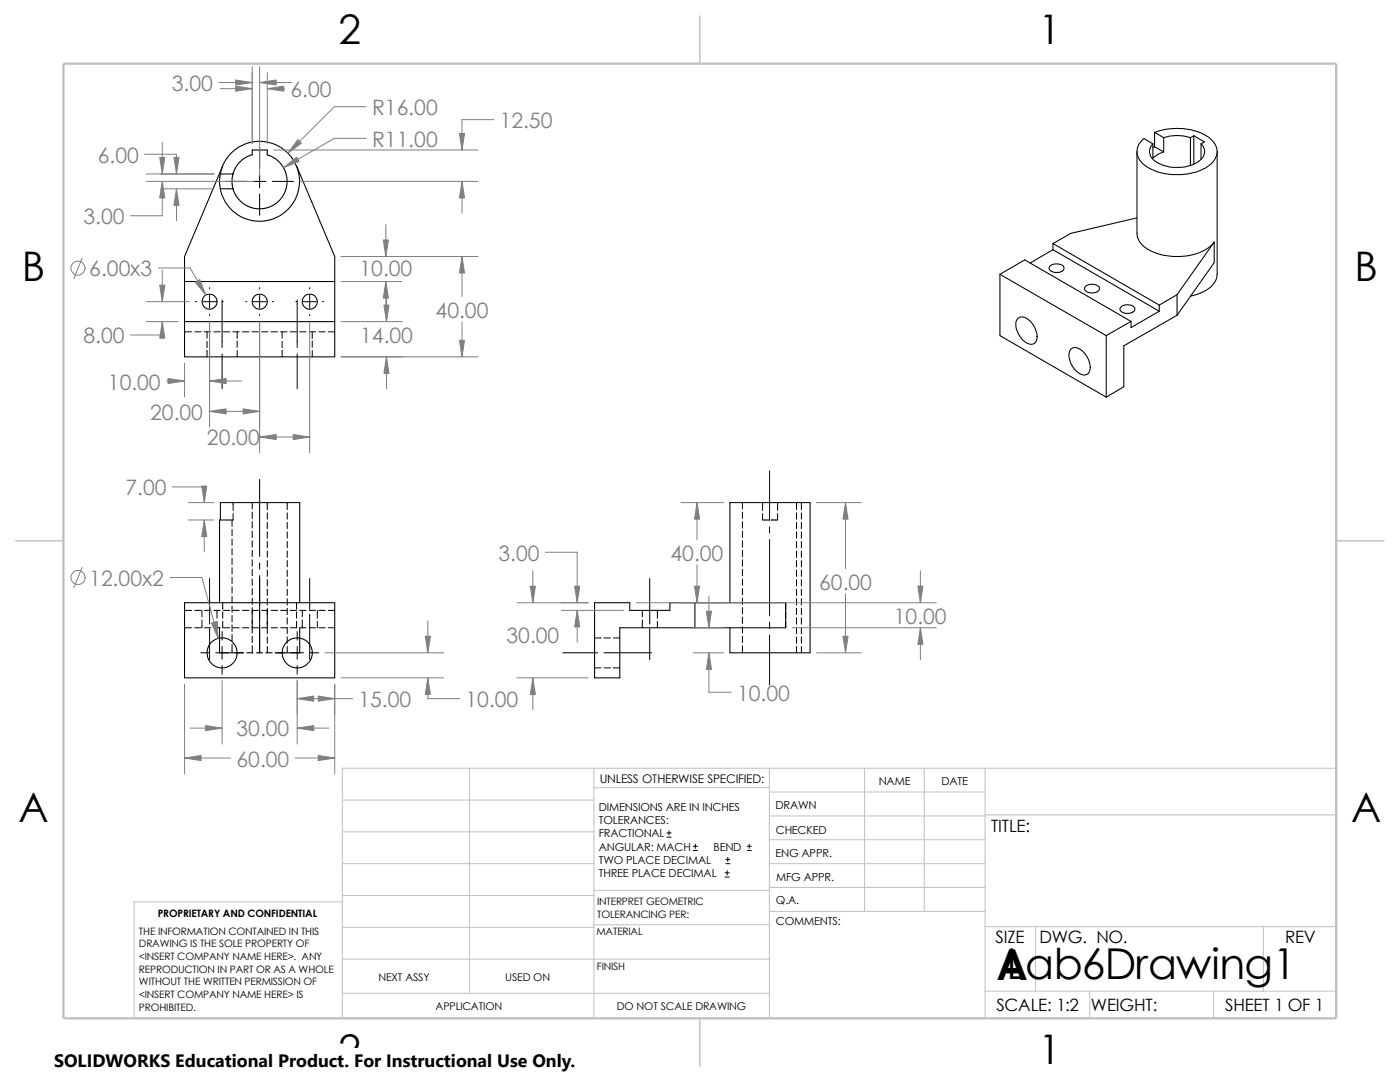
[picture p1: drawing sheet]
<svg xmlns="http://www.w3.org/2000/svg" width="279mm" height="216mm" viewBox="0 0 279 216" stroke-linecap="round" stroke-linejoin="round" font-family="sans-serif">
<g fill="none" stroke="#c0c0c0" stroke-width=".2">
<path d="M68.3 159.6h50.2M93.7 153.3v44.9M118.5 157.2h35M118.5 153.3v49.9M153.5 158h43.1M153.5 153.3v49.9M172.6 153.3v28.6M184.4 153.3v28.6M196.6 153.3v49.9M266.7 153.3h-198.4v49.9M68.3 166h50.2M68.3 172.3h50.2"/>
<path d="M68.3 180h-41.5v23.2M68.3 178.7h50.2M118.5 177.7h35.1M153.5 172.3h43.1M153.5 177.1h43.1M153.5 162.8h43.1M153.5 167.6h43.1M196.6 162.6h70.1M68.3 185h50.2M68.3 191.4h85.2M68.3 198.2h85.2M118.5 184.5h35.1"/>
<path d="M153.6 181.9h43M196.6 184.9h70.1M196.6 197.8h70.1M206.7 184.9v12.9M217.5 197.8v5.4M242.2 197.8v5.4M252.1 184.9v12.9"/>
</g>
<path d="M139.7 3.2v9.5M3.1 107.9h9.6M266.7 107.9h9.5M139.7 203.2v9.5" fill="none" stroke="#c0c0c0" stroke-width=".21"/>
<path d="M12.7 12.7h254v190.5h-254z" fill="none" stroke="#c0c0c0" stroke-width=".47"/>
<g fill="none" stroke="#000" stroke-width=".2">
<path d="M45 36.2h4.3M50.5 36.2h2.6M51.8 29.4v4.3M51.8 34.9v2.6M51.8 38.7v4.3M54.4 36.2h4.2M41.8 57.4v.3M41.8 58.9v2.6M44.3 59.9v9.4M51.8 57.4v.3M51.8 58.9v2.6M59.3 59.9v9.4"/>
<path d="M61.8 57.4v.3M61.8 58.9v2.6M36.8 66.2h1.4M38.9 66.2h1.2M39 60.2h.3M40.6 60.2h2.5M40.8 66.2h1.2M41.3 66.2v1.3M41.3 68.1v1.3M41.3 69.9v1.3M41.8 62.7v.2M42.7 66.2h1.2"/>
<path d="M44.3 70.6v7M44.4 60.2h.2M44.6 66.2h1.2M46.5 66.2h1.3M47.3 66.2v1.3M47.3 68v1.3M47.3 69.9v1.3M48.4 66.2h1.3M49.1 60.2h.2M50.3 66.2h1.3M50.5 60.2h2.6M51.8 62.7v.2"/>
<path d="M52.2 66.2h1.3M54.1 66.2h1.3M54.4 60.2h.2M56 66.2h1.3M56.3 66.2v1.3M56.3 68.1v1.3M56.3 69.9v1.3M57.9 66.2h1.3M59.1 60.2h.2M59.3 70.6v7M59.8 66.2h1.3M60.5 60.2h2.6"/>
<path d="M61.7 66.2h1.3M61.8 62.7v.2M62.3 66.2v1.3M62.3 68v1.3M62.3 69.9v1.3M63.6 66.2h1.3M64.3 60.2h.3M65.5 66.2h1.3M51.8 95.7v15.3M153.6 93.9v9.9M41.8 115.4v9.1M46.3 103.8v1.2"/>
<path d="M46.3 105.7v1.2M46.3 107.6v1.2M46.3 109.5v1.2M46.3 111.4v1.2M46.3 113.3v1.3M46.3 115.2v1.3M46.3 117.1v1.3M46.3 119v1.3M46.5 102.5v1.3h-2.5M46.5 100.3v1.6M50.3 100.3v1.3M50.3 102.2v1.3"/>
<path d="M50.3 104.1v1.3M50.3 106v1.3M50.3 107.9v1.3M50.3 109.8v1.3M50.3 111.7v1.3M50.3 113.6v1.3M50.3 115.5v1.3M50.3 117.4v1.3M50.3 119.3v1.3M51.8 112.3v1.3M51.8 114.9v15.4M53.3 100.3v1.4"/>
<path d="M53.3 102.3v1.3M53.3 104.2v1.3M53.3 106.1v1.3M53.3 108v1.3M53.3 109.9v1.3M53.3 111.8v1.3M53.3 113.7v1.3M53.3 115.7v1.2M53.3 117.6v1.2M53.3 119.5v1.2M57.3 100.3v1.4M57.3 102.3v1.3"/>
<path d="M57.3 104.2v1.3M57.3 106.1v1.3M57.3 108v1.3M57.3 109.9v1.3M57.3 111.8v1.3M57.3 113.7v1.3M57.3 115.7v1.2M57.3 117.6v1.2M57.3 119.5v1.2M61.8 115.4v6.2M129.7 115.4v9.1M148.2 100.3v1.3"/>
<path d="M148.2 102.2v1.3M148.2 104.1v1.3M148.2 106v1.3M148.2 107.9v1.3M148.2 109.8v1.3M148.2 111.7v1.3M148.2 113.6v1.3M148.2 115.5v1.3M148.2 117.4v1.3M148.2 119.3v1.3M152.2 100.3v1.6M152.2 102.5v1.3h1.3"/>
<path d="M153.6 105.1v1.3M153.6 107.7v15.2M155.2 100.3v1.6M155.2 102.5v1.3h-1.3M159 100.3v1.4M159 102.3v1.3M159 104.2v1.3M159 106.1v1.3M159 108v1.3M159 109.9v1.3M159 111.8v1.3M159 113.7v1.3"/>
<path d="M159 115.7v1.2M159 117.6v1.2M159 119.5v1.2M159.9 100.3v1.4M159.9 102.3v1.3M159.9 104.2v1.3M159.9 106.1v1.3M159.9 108v1.3M159.9 109.9v1.3M159.9 111.8v1.3M159.9 113.7v1.3M159.9 115.7v1.2"/>
<path d="M159.9 117.6v1.2M159.9 119.5v1.2M36.8 125.3h1.4M36.8 121.8h1.4M38.9 125.3h1.2M38.9 121.8h1.2M40 130.3h1.8M40.3 121.8v1.3M40.3 123.7v1.6M40.8 125.3h1.2M40.8 121.8h1.2M41.8 125.4v6.2"/>
<path d="M42.7 125.3h1.2M42.7 121.8h1.2M43.1 130.3h2.5M43.3 121.8v1.6M43.3 124v1.3M43.8 125.3v2M44.3 126v1.7M44.3 129v2.5M44.3 132.8v1.7M44.4 120.3v1.2M44.4 122.1v1.3M44.4 124v1.3"/>
<path d="M44.6 125.3h1.2M44.6 121.8h1.2M46.3 120.9v1.3M46.3 122.8v1.3M46.3 124.7v1.3M46.3 126.6v1.3M46.3 128.5v1.8M46.5 125.3h1.3M46.5 121.8h1.3M46.9 130.3h1.7M48.4 125.3h1.3M48.4 121.8h1.3"/>
<path d="M49.2 130.3h1.3M50.3 125.3h1.3M50.3 121.8h1.3M50.3 121.2v1.9M50.3 123.1v3.2M50.3 127v1.2M50.3 128.9v1.4M51.1 130.3h1.3M52.2 125.3h1.3M52.2 121.8h1.3M53 130.3h1.3M53.3 121.4v5"/>
<path d="M53.3 127.1v1.3M53.3 129v1.3M54.1 125.3h1.3M54.1 121.8h1.3M54.9 130.3h1.9M56 125.3h1.3M56 121.8h1.3M57.3 121.4v1.2M57.3 123.3v1.2M57.3 125.2v1.2M57.3 127.1v1.3M57.3 129v1.3"/>
<path d="M57.9 121.8h1.3M58 130.3h2.6M59.2 124v1.3h-1.3M59.2 120.3v1.2M59.2 122.1v1.3M59.3 126v1.7M59.3 129v2.5M59.3 132.8v1.7M59.8 121.8h1.3M60.3 121.8v1.3M60.3 123.7v1.6M61.1 125.3h-1.3v2"/>
<path d="M61.7 125.3h1.3M61.7 121.8h1.3M61.8 122.6v9M61.8 130.3h1.8M63.3 121.8v1.6M63.3 124v1.3M63.6 125.3h1.3M63.6 121.8h1.3M65.5 125.3h1.3M65.5 121.8h1.3M112.3 130.3h7M118.7 133.3h1.2"/>
<path d="M118.7 127.3h1.2M120.5 127.3h1.3M120.5 130.3h9.5M120.6 133.3h1.2M122.4 133.3h1.3M122.4 127.3h1.3M128.2 121.8v1.3M128.2 123.7v1.6M129.7 125.4v6.2M131.2 121.8v1.6M131.2 124v1.3M148.2 121.2v1.3"/>
<path d="M148.2 123.1v1.3M148.2 125.1v1.2M148.2 127v1.2M148.2 128.9v1.4M153.6 124.2v1.2M153.6 126.7v9.9M156.8 120.3v1.2M156.8 122.1v1.3M156.8 124v1.3M159 121.4v1.2M159 123.3v1.2M159 125.2v1.2"/>
<path d="M159 127.1v1.3M159 129v1.3M159.9 121.4v1.2M159.9 123.3v1.2M159.9 125.2v1.2M159.9 127.1v1.3M159.9 129v1.3M133.1 167h.8M133.1 166.2h.8M133.5 165.8v.8M138.3 169.7h.9M138.3 168.9h.9"/>
<path d="M138.8 168.4v.9M144.7 175h.8M144.7 174.2h.8M144.9 172.3h.8M144.9 171.5h.8M145.1 173.7v.9M145.2 171.1v.8M149.1 169.7h.8M149.1 168.9h.8M149.5 168.4v.9"/>
</g>
<g fill="none" stroke="#000" stroke-width=".21">
<path d="M44 34.7l.4-1.5 .4-.9 1-1.4 1.1-1 .7-.5 1.8-.9 1.5-.3h1.3l2.5 .5 1.4 .8 1.3 .9 1.2 1.6 .7 1.4 .5 2.4-.1 1.2-.3 1.5-.6 1.6-.8 1-1 1.1-1 .8-1.9 .8-1.4 .3-1.3 .1-1.6-.3-1.4-.5-1.4-.9-.8-.6-1.2-1.5-.7-1.4-.3-1.3M44 34.7h2.5M44 37.7h2.5M44 34.7l-.2 1.1 .2 1.9M44.4 33.1l-7.6 18.1v20h30v-20l-7.6-18.1M46.5 34.7l-.2 .9v1.1l.2 1M53.3 30.9l1.5 .6 1.2 1.1 .7 1 .4 1.3 .2 .7-.2 1.9-.7 1.7-1 1.1-1 .8-1.3 .4-.7 .2-1.9-.2-1.2-.4-1.3-.9-.9-1.2-.6-1.3M53.3 30.9v-1h-3v1l-1.4 .6-1.1 .9-.9 1.3-.4 1M226.9 30.2v16.4a4.2 4.2 0 0 0 3 3.6 12.2 12.2 0 0 0 11.6-1l.8-.9M230.1 28.7a2.23 2.23 0 0 0 .7 3.6 7.9 7.9 0 0 0 9-.6 2 2 0 0 0-.1-3M230.1 28.7v2.8l1.2-.8 .9-.4M230.4 26.4l1.8 1.1"/>
<path d="M230.4 26.4v2.9M230.4 29.3l-.3 .1M230.4 29.3l1.8 1M230.4 26.4a12.1 12.1 0 0 1 11 1.2 3.2 3.2 0 0 1-.1 5.4 12 12 0 0 1-13.1-.2 3.1 3.1 0 0 1 .1-5.2l1.8 1.1M232.2 27.5a8.5 8.5 0 0 1 5.4 0M232.2 27.5v2.8M237.6 27.5v5.5M238.3 27.1l2.1 1.2-.7 .4M238.3 27.1l-.7 .4M238.3 27.1v5.7M239.7 28.7v3.1M242.9 30.2v24.5a4.3 4.3 0 0 1-3.1 3.7l-2.2 .7"/>
<path d="M36.8 56.2h30M199.6 54.7l21.2 12.3M199.6 54.7v12.3l21.2 12.2M199.6 54.7l4.9-2.8 21.2 12.2M209.6 53.1a2.03 2.03 0 0 1 2.7 .2 1.08 1.08 0 0 1-1.5 1.1 1.09 1.09 0 0 1-1.4-1.1zM210.1 49.8l21.3 12.3M210.1 49.8l-4.5 2.7M210.1 48.6l21.3 12.3M210.1 48.6v1.2M216.6 57.1a2.03 2.03 0 0 1 2.8 .3 1.29 1.29 0 0 1-1.8 1 .87 .87 0 0 1-.9-.3 .87 .87 0 0 1-.1-1zM226.9 43.5l-13.2 3.1-3.6 2M234.9 58.8l-3.5 2.1"/>
<path d="M234.9 58.8v4.1M242.3 48.3v4.1l-7.4 10.5M242.3 48.3l-7.4 10.5M36.8 64.2h30M203.1 63.6a1.58 1.58 0 0 1 2.3 .3 4.3 4.3 0 0 1 1.4 4.1 1.34 1.34 0 0 1-2.2 .2 4.4 4.4 0 0 1-1.7-4.2zM213.7 69.7a1.96 1.96 0 0 1 2.8 .8 3.6 3.6 0 0 1 .7 4 1.78 1.78 0 0 1-2.5-.5 4 4 0 0 1-1.1-4.2zM220.8 67v12.2M223.7 61.3a2.04 2.04 0 0 1 2.8 .2 1.34 1.34 0 0 1-1.8 1 1.09 1.09 0 0 1-1.2-1zM225.7 64.1l-4.9 2.9M231.4 62.1l-5.7 3.3v-1.3M231.4 60.9v1.2M234.9 62.9l-10.6 6.1v8.2l-3.5 2"/>
<path d="M36.8 120.3h30v15h-30zM43.8 120.3v-16.5h.2v-3.5h15.8v20M43.8 127.3v3h3.5M59.8 127.3v3h-3.5M118.7 120.3h7v1.5h8v-1.5h23.1v5h-33.1v10h-5zM138.7 120.3v5M145.7 120.3v-20h16v30h-16v-5"/>
<circle cx="41.8" cy="60.2" r="1.49"/>
<circle cx="51.8" cy="60.2" r="1.51"/>
<circle cx="61.8" cy="60.2" r="1.51"/>
<circle cx="44.3" cy="130.3" r="3"/>
<circle cx="59.3" cy="130.3" r="3"/>
</g>
<g fill="none" stroke="#808080" stroke-width=".2">
<path d="M43.6 16.5h6.7M44 17.7h6.3M50.3 13.3v15.4M51.8 13.3v21.6M51.8 16.5h6.4M53.3 17.7h3.5M53.3 14.5v14.2M28.9 30.8h6.3v3.9M29.2 36.2h21.3M29.2 34.7h13.5M32 37.7h10.7M32.4 28.4v6.3"/>
<path d="M32.4 36.2v6.9h-6.4M35.2 37.7v6.3M54.6 29.9h40.8M59.9 36.2h35.5M73.1 21.3h-6.4l-9.2 9.2M73.1 27.6h-6.4l-10.1 5.8M92.2 36.2v6.3M98.6 23.9h-6.4v6M16.4 51.5l-1.6 4M31.6 53.5h6.3l3.2 5.4M32.4 53.8v6.4M68.1 51.2h27.3"/>
<path d="M68.1 56.2h12.1M77 44.8v6.4M77 56.2v6.3M77.1 57.8v6.4M92.2 51.2v8M29.2 64.2h6.4M29.2 60.2h8.6M32.4 64.2v2.6h-6.4M33.3 76h3.5M36.8 72.5v6.7M41.8 64.2v21.1M41.8 76h6.4"/>
<path d="M51.8 64.2v26.2M61.8 64.2v26.2M68.1 64.2h12.2M68.1 71.2h27.3M77.1 71.2v6.4M92.2 64.2v7M34.4 97.2h6.4v3.1M41.7 82.1h10.1M51.8 87.2h.1M51.8 87.2h10M16.4 113.2l-1.7 4.1M34 115.2h6.3l3.3 12.2"/>
<path d="M37.6 103.8h5.1M37.6 100.3h5.1M40.8 103.8v6.3M106.3 113.9v6.4M108.8 110.2h6.4v10.1M135.9 100.3h8.5M139.1 100.3v7.4M139.1 112.7v7.6M141.5 118.9v6.4M162.9 100.3h9M168.7 100.3v13.2M168.7 118.5v11.8"/>
<path d="M183.7 113.9v6.4M36.8 136.5v17.9M44.3 135.8v12.7M59.3 139.4h11.1M59.3 135.8v12.7M64.9 130.3h23.7M66.8 136.5v17.9M68.1 135.3h20.5M85.4 123.9v6.4M85.4 135.3v4.1h6.3M103.2 135.3h14.2M103.2 120.3h14.2"/>
<path d="M106.3 135.3v6.3M112 121.8h12.4M115.2 121.8v6.3M127 120.3h59.9M138.3 130.3h6.1M138.3 125.3h6.1M141.5 130.3v7.8h4.4M158.1 125.3h28.8M162.9 130.3h9M183.7 125.3v6.3M36.8 151.3h9.2M38 145.3h6.3"/>
<path d="M58.9 151.3h7.9M59.3 145.3h6.4"/>
<circle cx="15.6" cy="53.5" r="1.41"/>
<circle cx="15.6" cy="115.2" r="1.41"/>
</g>
<g fill="#808080" stroke="#808080" stroke-width=".2">
<path d="M39 56.3l.9-.5 1.2 3.1z"/>
<path d="M34.7 31.4h1l-.5 3.3z"/>
<path d="M32.4 36.2l.5 3.3h-1z"/>
<path d="M31.9 31.4h1l-.5 3.3z"/>
<path d="M48.5 81.6l3.3 .5-3.3 .5z"/>
<path d="M41.8 82.1l3.3-.5v1z"/>
<path d="M77.1 71.2l.5 3.3h-1z"/>
<path d="M76.5 47.9h1l-.5 3.3z"/>
<path d="M59.4 27.9l.8 .7-2.7 1.9z"/>
<path d="M76.6 60.9h1l-.5 3.3z"/>
<path d="M58.5 86.7l3.3 .5-3.3 .5z"/>
<path d="M51.8 87.2l3.3-.5v1z"/>
<path d="M53.3 17.7l3.3-.5v1z"/>
<path d="M47 17.2l3.3 .5-3.3 .5z"/>
<path d="M56.6 33.4l2.6-2 .5 .8z"/>
<path d="M35.2 37.7l.5 3.3h-1z"/>
<path d="M77 56.2l.5 3.3h-1z"/>
<path d="M92.2 51.2l.5 3.3h-1z"/>
<path d="M91.7 67.9h1l-.5 3.3z"/>
<path d="M41.8 76l3.3-.5v1z"/>
<path d="M33.5 75.5l3.3 .5-3.3 .5z"/>
<path d="M92.2 36.2l.5 3.3h-1z"/>
<path d="M91.7 26.6h1l-.5 3.3z"/>
<path d="M47 16l3.3 .5-3.3 .5z"/>
<path d="M51.8 16.5l3.3-.5v1z"/>
<path d="M31.9 56.9h1l-.5 3.3z"/>
<path d="M32.4 64.2l.5 3.3h-1z"/>
<path d="M63.5 138.9l3.3 .5-3.3 .5z"/>
<path d="M85.4 135.3l.5 3.3h-1z"/>
<path d="M42.2 124.3l1-.3 .4 3.4z"/>
<path d="M84.9 127h1l-.5 3.3z"/>
<path d="M63.5 150.7l3.3 .6-3.3 .5z"/>
<path d="M36.8 151.3l3.3-.6v1.1z"/>
<path d="M41 144.8l3.3 .5-3.3 .5z"/>
<path d="M59.3 145.3l3.3-.5v1z"/>
<path d="M59.3 139.4l3.3-.5v1z"/>
<path d="M40.8 103.8l.5 3.3h-1z"/>
<path d="M40.3 97h1l-.5 3.3z"/>
<path d="M183.7 125.3l.5 3.3h-1z"/>
<path d="M183.2 117h1l-.5 3.3z"/>
<path d="M106.3 135.3l.5 3.3h-1z"/>
<path d="M105.8 117h1l-.5 3.3z"/>
<path d="M141 122h1l-.5 3.3z"/>
<path d="M141.5 130.3l.5 3.3h-1z"/>
<path d="M139.1 100.3l.5 3.3h-1z"/>
<path d="M138.6 117h1l-.5 3.3z"/>
<path d="M168.2 127h1l-.5 3.3z"/>
<path d="M168.7 100.3l.5 3.3h-1z"/>
<path d="M114.7 117h1l-.5 3.3z"/>
<path d="M115.2 121.8l.5 3.3h-1z"/>
</g>
<path d="M10.8 209.2h104.1v6.7h-104.1z" fill="#fff"/>
<g font-size="8.5">
<text x="198.8" y="195.5">A</text>
<text x="200.9" y="195.3">Lab6Drawing1</text>
</g>
<g font-size="8.1">
<text x="67.6" y="8.8">2</text>
<text x="207.3" y="8.8">1</text>
<text x="4.4" y="56.1">B</text>
<text x="270.3" y="56.1">B</text>
<text x="3.7" y="164.1">A</text>
<text x="269.6" y="164.1">A</text>
<text x="67.6" y="212.3">2</text>
<text x="207.3" y="212.3">1</text>
</g>
<g font-size="4.2" fill="#808080">
<text x="34.3" y="18.1">3.00</text>
<text x="58" y="19.4">6.00</text>
<text x="74.2" y="23">R16.00</text>
<text x="74.2" y="29.3">R11.00</text>
<text x="99.7" y="25.6">12.50</text>
<text x="19.5" y="32.5">6.00</text>
<text x="16.7" y="44.7">3.00</text>
<text x="17.8" y="55.1">6.00x3</text>
<text x="71.7" y="55.2">10.00</text>
<text x="86.9" y="63.4">40.00</text>
<text x="16.7" y="68.5">8.00</text>
<text x="71.9" y="68.5">14.00</text>
<text x="21.5" y="77.7">10.00</text>
<text x="30" y="83.8">20.00</text>
<text x="41.3" y="88.9">20.00</text>
<text x="25.1" y="98.8">7.00</text>
<text x="99.5" y="111.8">3.00</text>
<text x="133.8" y="111.8">40.00</text>
<text x="17.8" y="116.9">12.00x2</text>
<text x="163.5" y="117.6">60.00</text>
<text x="178.4" y="124.4">10.00</text>
<text x="101.1" y="128.4">30.00</text>
<text x="71.5" y="141.1">15.00</text>
<text x="92.9" y="141.1">10.00</text>
<text x="147.1" y="139.8">10.00</text>
<text x="47.2" y="146.9">30.00</text>
<text x="47.2" y="153">60.00</text>
</g>
<text font-size="3.6" x="10.8" y="213">SOLIDWORKS Educational Product. For Instructional Use Only.</text>
<g font-size="3.4">
<text x="197.8" y="166">TITLE:</text>
<text x="198.7" y="188.1">SIZE</text>
<text x="207.5" y="188.1">DWG. NO.</text>
<text x="256.5" y="188.2">REV</text>
<text x="198.8" y="201.7">SCALE: 1:2</text>
<text x="217.7" y="201.8">WEIGHT:</text>
<text x="244.5" y="201.7">SHEET 1 OF 1</text>
</g>
<text font-size="2.4" x="119.7" y="156.2">UNLESS OTHERWISE SPECIFIED:</text>
<g font-size="2.2">
<text x="119.5" y="161.8">DIMENSIONS ARE IN INCHES</text>
<text x="154.8" y="161.5">DRAWN</text>
<text x="175.4" y="156.7">NAME</text>
<text x="187.9" y="156.7">DATE</text>
<text x="119.5" y="164.4">TOLERANCES:</text>
<text x="119.5" y="167.1">FRACTIONAL</text>
<text x="154.8" y="166.3">CHECKED</text>
<text x="119.5" y="172.4">TWO PLACE DECIMAL</text>
<text x="119.5" y="169.8">ANGULAR: MACH</text>
<text x="142.4" y="169.8">BEND</text>
<text x="154.8" y="171">ENG APPR.</text>
<text x="119.5" y="175">THREE PLACE DECIMAL</text>
<text x="154.9" y="175.7">MFG APPR.</text>
<text x="154.9" y="184.7">COMMENTS:</text>
<text x="154.9" y="180.5">Q.A.</text>
</g>
<g font-size="2.1">
<text x="75.5" y="195.7">NEXT ASSY</text>
<text x="100.8" y="195.7">USED ON</text>
<text x="86.9" y="201.5">APPLICATION</text>
<text x="123.1" y="201.6">DO NOT SCALE DRAWING</text>
</g>
<g font-size="2">
<text x="31.5" y="183">PROPRIETARY AND CONFIDENTIAL</text>
<text x="119.2" y="180.6">INTERPRET GEOMETRIC</text>
<text x="119.2" y="183.1">TOLERANCING PER:</text>
<text x="27.7" y="186.5">THE INFORMATION CONTAINED IN THIS</text>
<text x="27.7" y="189.1">DRAWING IS THE SOLE PROPERTY OF</text>
<text x="27.7" y="191.6">&lt;INSERT COMPANY NAME HERE&gt;. ANY</text>
<text x="119" y="186.6">MATERIAL</text>
<text x="27.7" y="194.1">REPRODUCTION IN PART OR AS A WHOLE</text>
<text x="27.7" y="196.6">WITHOUT THE WRITTEN PERMISSION OF</text>
<text x="119.1" y="193.5">FINISH</text>
<text x="27.7" y="199.1">&lt;INSERT COMPANY NAME HERE&gt; IS</text>
<text x="27.7" y="201.7">PROHIBITED.</text>
</g>
</svg>
